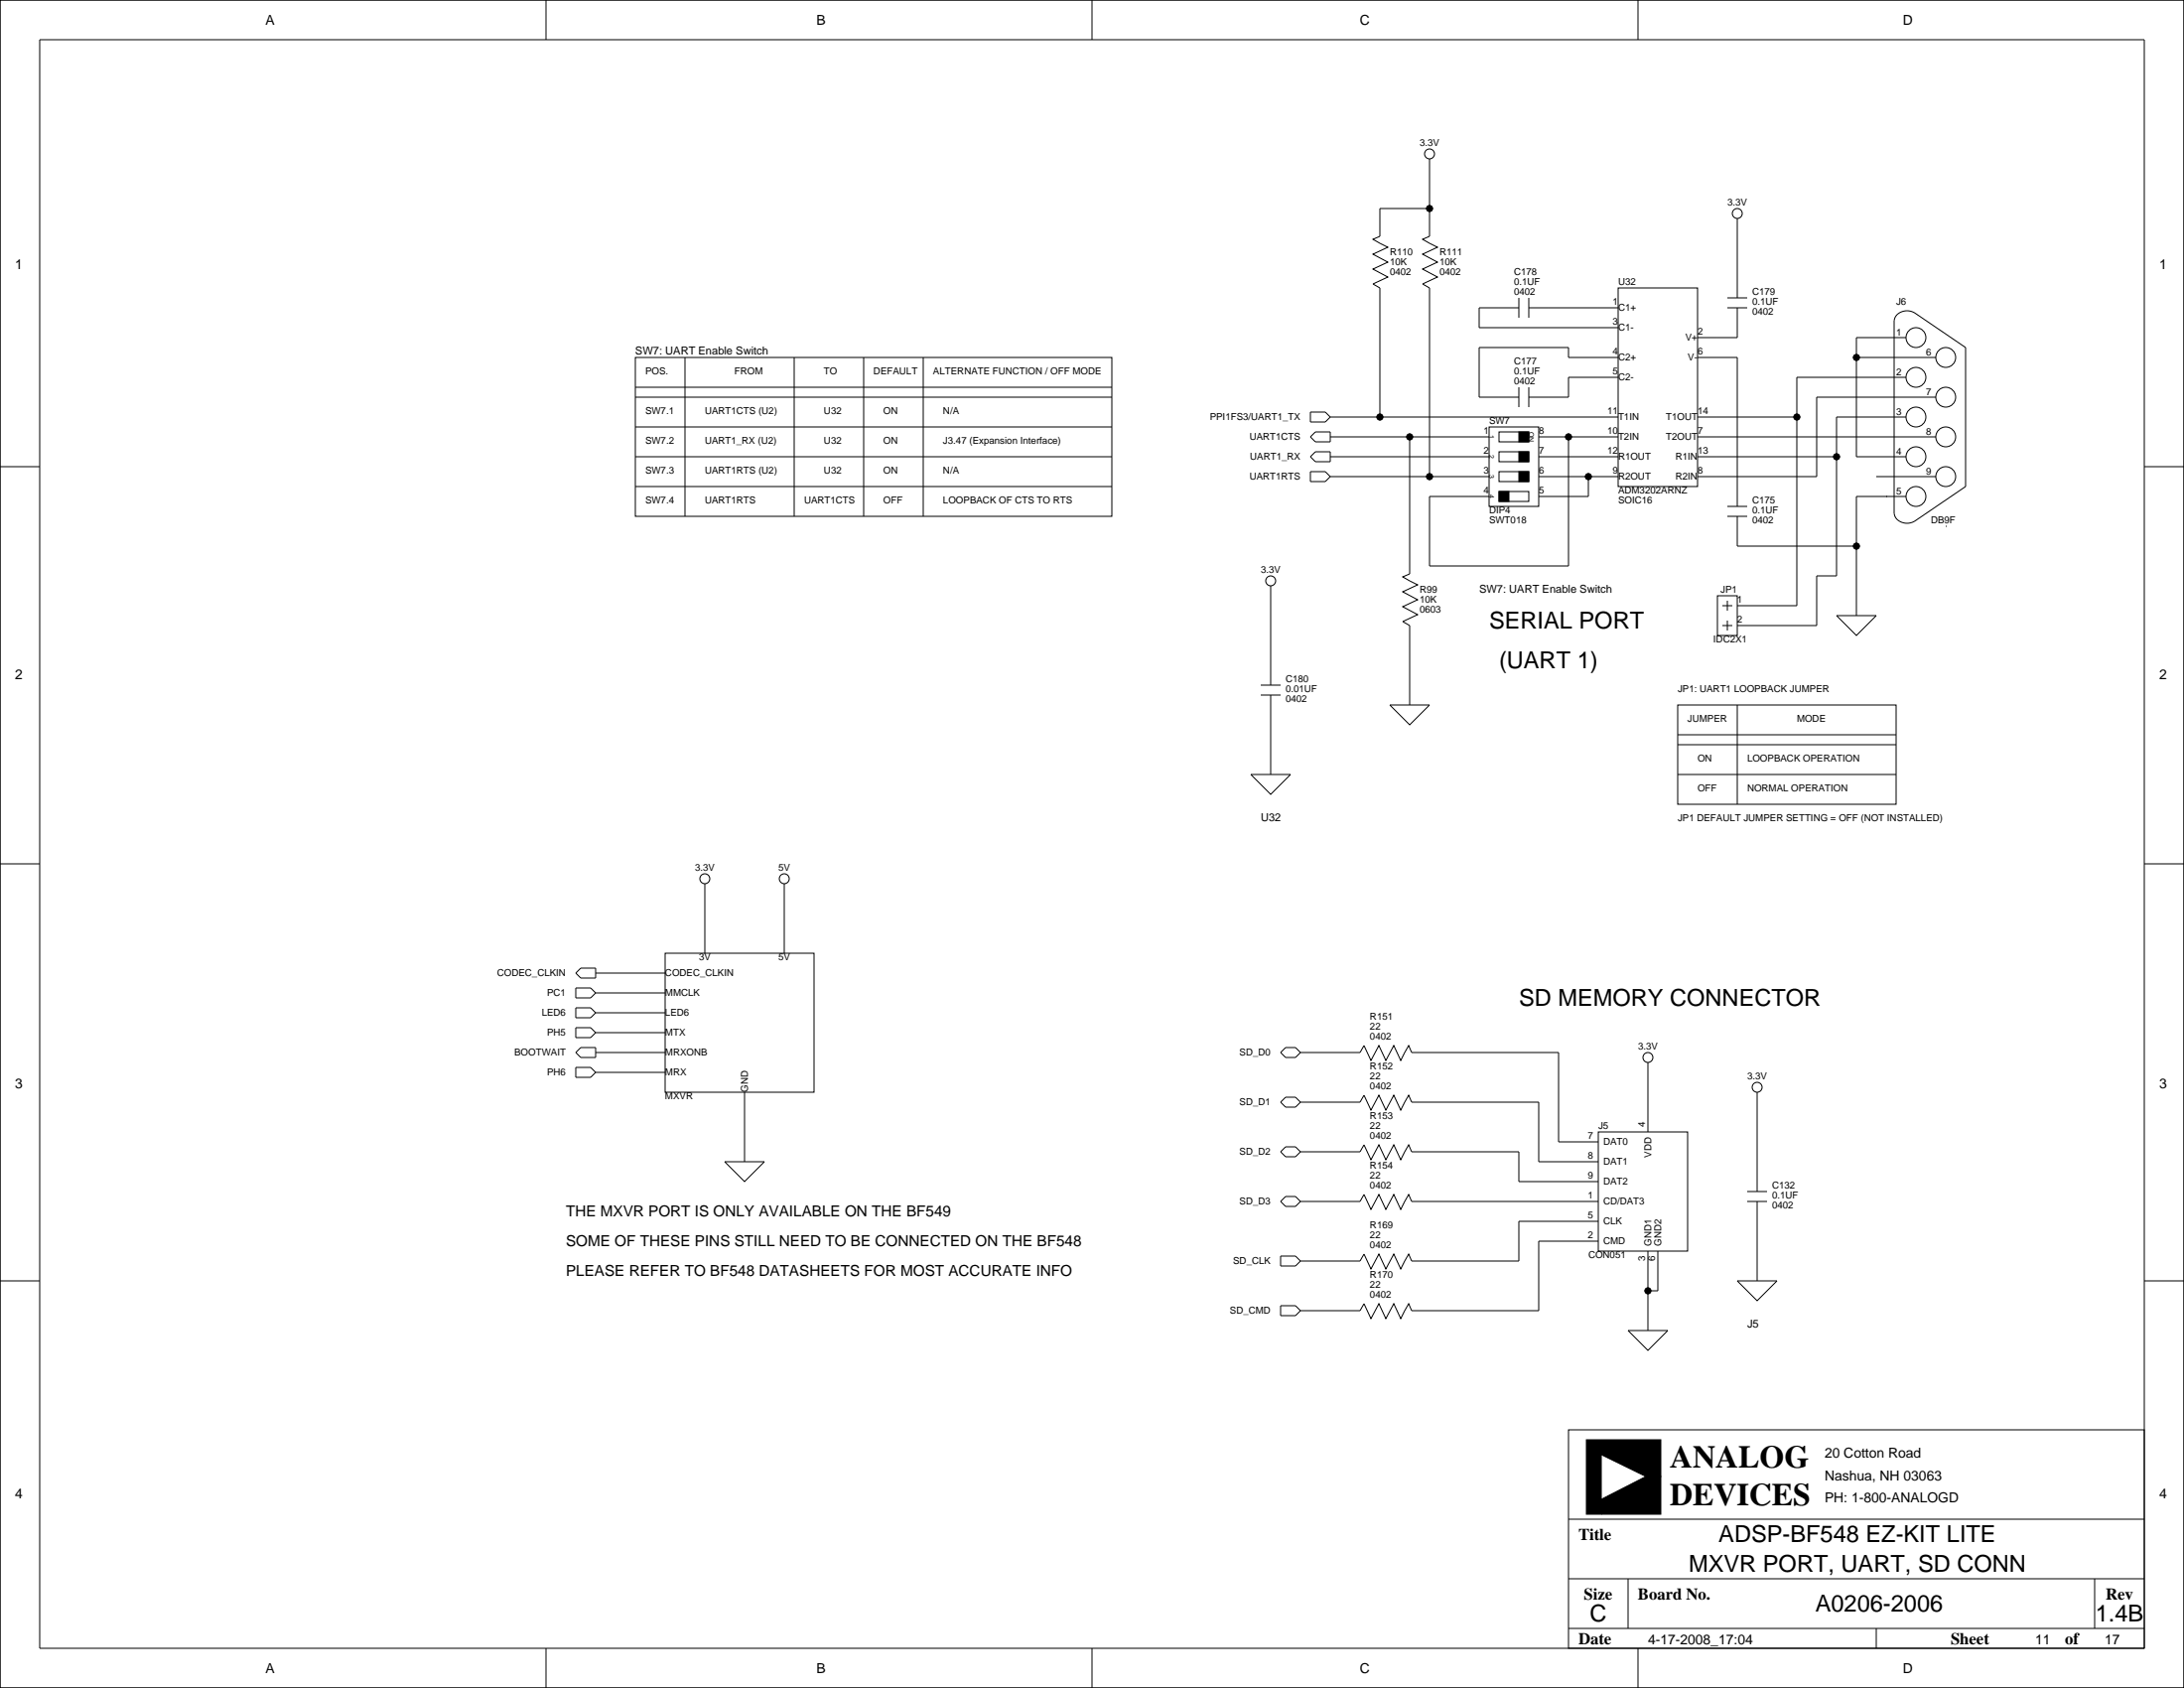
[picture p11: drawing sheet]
<svg xmlns="http://www.w3.org/2000/svg" width="559mm" height="432mm" viewBox="0 0 559 432" stroke-linecap="round" stroke-linejoin="round" font-family="sans-serif">
<g fill="none" stroke="#000" stroke-width=".25">
<path d="M0 0h558.8v431.8h-558.8zM10.2 10.2h538.4v411.4h-538.4zM139.7 0v10.2M279.4 0v10.2M419.1 0v10.2M365.8 53.3h-12.7v7.2l-1.8 .7 3.8 2-3.8 1.8 3.8 2.1-3.8 1.7 3.8 2.1-3.8 1.7 1.8 1.1v33M365.8 40.6v19.9l-1.8 .7 3.8 2-3.8 1.8 3.8 2.1-3.8 1.7 3.8 2.1-3.8 1.7 1.8 1.1v48.2M444.5 55.9v20.3M388.6 76.2v5.1M388.6 78.7h-10.1v5.1h35.5M391.2 78.7h22.8M391.2 76.2v5.1"/>
<path d="M414 73.7h20.3v50.8h-20.3zM442 78.7h5M442 76.2h5M444.5 78.7v7.7h-10.2M162.6 91.4h121.9v40.7h-121.9zM162.6 99.1h121.9M175.3 91.4v40.7M203.2 91.4v40.7M221 91.4v40.7M236.2 91.4v40.7M388.6 99.1v5M391.2 99.1v5"/>
<path d="M414 96.5h-12.7v5.1h-10.1M414 91.4h-12.7v-2.5h-22.8v12.7h10.1M434.3 91.4h10.2v38.1M475 91.4h20.3M485.3 80.5a3.8 3.8 0 0 1 4.9-.2l12.7 8.6v35.6l-12.7 8.6a3.4 3.4 0 0 1-5.6-1.8v-49.3l.3-.8zM487.7 86.4h-12.7v30.4h12.7M487.7 96.5h-28v58.4h-15.2M0 119.4h10.2M162.6 116.8h121.9M162.6 101.6h121.9M162.6 109.2h121.9M335.3 105.4h3.8l1.3 1.3-1.3 1.2h-3.8z"/>
<path d="M336.5 110.5h3.9v2.5h-3.9l-1.2-1.2zM336.5 115.6h3.9v2.5h-3.9l-1.2-1.3zM340.4 116.8h40.6M340.4 111.8h40.6M340.4 106.7h73.6M360.7 111.8v35l-1.8 .8 3.8 2-3.8 1.8 3.8 2-3.8 1.8 3.8 2-3.8 1.8 1.8 1v20.3M381 109.2h12.7v20.3h-12.7zM383.5 115.6h7.7v2.5h-7.7zM383.5 110.5h7.7v2.5h-7.7zM393.7 116.8h20.3M393.7 111.8h20.3M401.3 111.8v33h-35.5v-17.8h15.2"/>
<path d="M434.3 116.8h35.6M434.3 111.8h61M434.3 106.7h25.4M487.7 106.7h-17.8v40.6h-5.1v12.7h-20.3M495.3 101.6h-30.5v20.3h-30.5M548.6 119.4h10.2M162.6 124.5h121.9M335.3 120.6h3.8l1.3 1.3-1.3 1.3h-3.8zM340.4 121.9h40.6M383.5 125.7h7.7v2.6h-7.7zM383.5 120.6h7.7v2.6h-7.7zM393.7 121.9h20.3"/>
<path d="M406.4 121.9v5.1h-12.7M442 129.5h5M442 132.1h5M444.5 132.1v7.6h30.5M480.1 121.9h15.2M482.6 127h.1M487.7 127h-12.7v30.5M497.8 134.6h.1M325.1 149.9v25.4M439.4 152.4h5.1v10.2h-5.1zM440.7 154.9h2.5M442 153.7v2.5"/>
<path d="M442 158.8v2.5M469.9 157.5h10.2l-5.1 5.1zM322.6 175.3h5.1M322.6 177.8h5.1M325.1 177.8v20.3M440.7 160h2.5M320 198.1h10.2l-5.1 5.1zM355.6 180.3h10.2l-5.1 5.1zM429.3 180.3h55.8v25.4h-55.8zM429.3 198.1h55.8M429.3 188h55.8M429.3 190.5h55.8"/>
<path d="M444.5 180.3v25.4M0 221h10.2M180.3 226.1v17.7M200.7 226.1v17.7M548.6 221h10.2M147.3 252.7h3.8l1.3 1.3-1.3 1.3h-3.8zM147.3 257.8h3.8l1.3 1.3-1.3 1.2h-3.8zM147.3 248.9l1.3-1.3h3.8v2.6h-3.8zM152.4 259.1h17.8M152.4 254h17.8M152.4 248.9h17.8M170.2 243.8h38.1v35.6h-38.1z"/>
<path d="M147.3 262.9h3.8l1.3 1.3-1.3 1.2h-3.8zM147.3 273h3.8l1.3 1.3-1.3 1.3h-3.8zM148.6 268h3.8v2.5h-3.8l-1.3-1.3zM152.4 269.2h17.8M152.4 274.3h17.8M152.4 264.2h17.8M190.5 279.4v17.8M327.7 269.2l1.2-1.2h2.6l1.2 1.2-1.2 1.3h-2.6zM332.7 269.2h15.3l1-1.7 1.8 3.8 2-3.8 1.8 3.8 2-3.8 1.8 3.8 2-3.8 .8 1.7h37.6v22.9h10.1M421.6 271.8v17.8M449.6 279.4v25.4M185.4 297.2h10.2l-5.1 5.1z"/>
<path d="M327.7 294.6l1.2-1.2h2.6l1.2 1.2-1.2 1.3h-2.6zM327.7 281.9l1.2-1.2h2.6l1.2 1.2-1.2 1.3h-2.6zM332.7 281.9h15.3l1-1.7 1.8 3.8 2-3.8 1.8 3.8 2-3.8 1.8 3.8 2-3.8 .8 1.7h32.5v15.3h15.2M332.7 294.6h15.3l1-1.7 1.8 3.8 2-3.8 1.8 3.8 2-3.8 1.8 3.8 2-3.8 .8 1.7h27.4v7.7h20.3M408.9 289.6h22.9v30.4h-22.9zM327.7 307.3l1.2-1.2h2.6l1.2 1.2-1.2 1.3h-2.6zM332.7 307.3h15.3l1-1.7 1.8 3.8 2-3.8 1.8 3.8 2-3.8 1.8 3.8 2-3.8 .8 1.7h47.7M408.9 312.4h-20.3v10.2h-27.4l-.8-1.8-2 3.8-1.8-3.8-2 3.8-1.8-3.8-2 3.8-1.8-3.8-1 1.8h-15.3M408.9 317.5h-15.2v17.8h-32.5l-.8-1.8-2 3.8-1.8-3.8-2 3.8-1.8-3.8-2 3.8-1.8-3.8-1 1.8h-15.3M447 307.3h5.1M447 304.8h5.1M449.6 307.3v20.4"/>
<path d="M0 327.7h10.2M327.7 321.3h3.8l1.2 1.3-1.2 1.2h-3.8zM327.7 334h3.8l1.2 1.3-1.2 1.2h-3.8zM421.6 320v20.4M424.2 320v10.2h-2.6M444.5 327.7h10.2l-5.1 5zM548.6 327.7h10.2M416.6 340.4h10.1l-5.1 5zM401.3 365.8h147.3v55.8h-147.3zM401.3 388.6h147.3M401.3 403.9h147.3M401.3 416.6h147.3"/>
<path d="M416.6 403.9v12.7M480.1 416.6v5M535.9 403.9v12.7M139.7 421.6v10.2M279.4 421.6v10.2M419.1 421.6v10.2"/>
<circle cx="365.8" cy="39.4" r="1.27"/>
<circle cx="365.8" cy="53.3" r=".76"/>
<circle cx="444.5" cy="54.6" r="1.27"/>
<circle cx="475" cy="91.4" r=".76"/>
<circle cx="490.2" cy="86.4" r="2.54"/>
<circle cx="490.2" cy="96.5" r="2.54"/>
<circle cx="497.8" cy="91.4" r="2.54"/>
<circle cx="353.1" cy="106.7" r=".76"/>
<circle cx="360.7" cy="111.8" r=".76"/>
<circle cx="401.3" cy="111.8" r=".76"/>
<circle cx="459.7" cy="106.7" r=".76"/>
<circle cx="469.9" cy="116.8" r=".76"/>
<circle cx="490.2" cy="116.8" r="2.54"/>
<circle cx="490.2" cy="106.7" r="2.54"/>
<circle cx="497.8" cy="111.8" r="2.54"/>
<circle cx="497.8" cy="101.6" r="2.54"/>
<circle cx="365.8" cy="121.9" r=".76"/>
<circle cx="406.4" cy="121.9" r=".76"/>
<circle cx="475" cy="139.7" r=".76"/>
<circle cx="490.2" cy="127" r="2.54"/>
<circle cx="497.8" cy="121.9" r="2.54"/>
<circle cx="325.1" cy="148.6" r="1.27"/>
<circle cx="180.3" cy="224.8" r="1.27"/>
<circle cx="200.7" cy="224.8" r="1.27"/>
<circle cx="421.6" cy="270.5" r="1.27"/>
<circle cx="449.6" cy="278.1" r="1.27"/>
<circle cx="421.6" cy="330.2" r=".76"/>
</g>
<g fill="#000" stroke="#000" stroke-width=".25">
<path d="M388.6 110.5h2.6v2.5h-2.6z" fill-rule="evenodd"/>
<path d="M388.6 115.6h2.6v2.5h-2.6z" fill-rule="evenodd"/>
<path d="M383.5 125.7h2.6v2.6h-2.6z" fill-rule="evenodd"/>
<path d="M388.6 120.6h2.6v2.6h-2.6z" fill-rule="evenodd"/>
<path d="M409.7 368.3h15.2v9.4h-3.8l-11.4-5.6z" fill-rule="evenodd"/>
<path d="M405.9 368.3h3.8v19h-3.8z" fill-rule="evenodd"/>
<path d="M409.7 383.5l11.4-5.8h3.8v9.6h-15.2z" fill-rule="evenodd"/>
<circle cx="365.8" cy="53.3" r=".76"/>
<circle cx="475" cy="91.4" r=".76"/>
<circle cx="353.1" cy="106.7" r=".76"/>
<circle cx="360.7" cy="111.8" r=".76"/>
<circle cx="401.3" cy="111.8" r=".76"/>
<circle cx="459.7" cy="106.7" r=".76"/>
<circle cx="469.9" cy="116.8" r=".76"/>
<circle cx="365.8" cy="121.9" r=".76"/>
<circle cx="406.4" cy="121.9" r=".76"/>
<circle cx="475" cy="139.7" r=".76"/>
<circle cx="421.6" cy="330.2" r=".76"/>
</g>
<g font-size="8.1">
<text x="427.2" y="375.3">ANALOG</text>
<text x="427.2" y="385">DEVICES</text>
</g>
<g font-size="6">
<text x="381" y="160.8">SERIAL PORT</text>
<text x="383.5" y="170.9">(UART 1)</text>
<text x="388.6" y="257.3">SD MEMORY CONNECTOR</text>
<text x="439.7" y="394.6">ADSP-BF548 EZ-KIT LITE</text>
<text x="432.1" y="402.2">MXVR PORT, UART, SD CONN</text>
<text x="464.5" y="412.4">A0206-2006</text>
<text x="406.8" y="414.9">C</text>
<text x="536.1" y="414.9">1.4B</text>
</g>
<g font-size="4.2">
<text x="403.9" y="393.9">Title</text>
<text x="405.3" y="409.1">Size</text>
<text x="419.1" y="409.1">Board No.</text>
<text x="538.8" y="409.1">Rev</text>
<text x="403.9" y="420.5">Date</text>
<text x="499.1" y="420.5">Sheet</text>
<text x="528.3" y="420.5">of</text>
</g>
<g font-size="3.9">
<text x="144.8" y="311.3">THE MXVR PORT IS ONLY AVAILABLE ON THE BF549</text>
<text x="144.8" y="318.9">SOME OF THESE PINS STILL NEED TO BE CONNECTED ON THE BF548</text>
<text x="144.8" y="326.5">PLEASE REFER TO BF548 DATASHEETS FOR MOST ACCURATE INFO</text>
</g>
<g font-size="3.5">
<text x="67.9" y="6.3">A</text>
<text x="208.9" y="6.3">B</text>
<text x="348" y="6.3">C</text>
<text x="486.9" y="6.3">D</text>
<text x="3.8" y="68.8">1</text>
<text x="552.5" y="68.8">1</text>
<text x="3.8" y="173.7">2</text>
<text x="552.5" y="173.7">2</text>
<text x="3.8" y="278.3">3</text>
<text x="552.5" y="278.3">3</text>
<text x="466.9" y="372.8">20 Cotton Road</text>
<text x="3.8" y="383.3">4</text>
<text x="466.9" y="378.7">Nashua, NH 03063</text>
<text x="552.5" y="383.3">4</text>
<text x="466.9" y="384.3">PH: 1-800-ANALOGD</text>
<text x="421.6" y="420.6">4-17-2008_17:04</text>
<text x="520.7" y="420.6">11</text>
<text x="538.5" y="420.6">17</text>
<text x="67.9" y="428">A</text>
<text x="208.9" y="428">B</text>
<text x="348" y="428">C</text>
<text x="486.9" y="428">D</text>
</g>
<g font-size="2.8">
<text x="162.6" y="90.6">SW7: UART Enable Switch</text>
<text x="378.5" y="151.6">SW7: UART Enable Switch</text>
<text x="322.6" y="210">U32</text>
<text x="447" y="339.5">J5</text>
</g>
<g font-size="2.5">
<text x="363.2" y="37.4">3.3V</text>
<text x="442" y="52.6">3.3V</text>
<text x="355.6" y="65.3">R110</text>
<text x="368.3" y="65.3">R111</text>
<text x="355.6" y="67.8">10K</text>
<text x="355.6" y="70.4">0402</text>
<text x="368.3" y="70.4">0402</text>
<text x="368.3" y="67.8">10K</text>
<text x="387.3" y="70.4">C178</text>
<text x="387.3" y="75.5">0402</text>
<text x="387.3" y="72.9">0.1UF</text>
<text x="414" y="72.9">U32</text>
<text x="448.3" y="78">0.1UF</text>
<text x="448.3" y="75.5">C179</text>
<text x="412.6" y="78">1</text>
<text x="412.6" y="83.1">3</text>
<text x="414" y="79.6">C1+</text>
<text x="448.3" y="80.5">0402</text>
<text x="485.1" y="78">J6</text>
<text x="414" y="84.7">C1-</text>
<text x="431.3" y="87.2">V+</text>
<text x="434.3" y="85.6">2</text>
<text x="485.1" y="86">1</text>
<text x="165.1" y="95.8">POS.</text>
<text x="188" y="95.8">FROM</text>
<text x="210.8" y="95.8">TO</text>
<text x="223.5" y="95.8">DEFAULT</text>
<text x="238.8" y="95.8">ALTERNATE FUNCTION / OFF MODE</text>
<text x="387.3" y="93.2">C177</text>
<text x="387.3" y="95.8">0.1UF</text>
<text x="412.6" y="90.7">4</text>
<text x="412.6" y="95.8">5</text>
<text x="414" y="92.3">C2+</text>
<text x="431.9" y="92.3">V-</text>
<text x="434.3" y="90.7">6</text>
<text x="492.8" y="91.1">6</text>
<text x="387.3" y="98.3">0402</text>
<text x="414" y="97.4">C2-</text>
<text x="485.1" y="96.1">2</text>
<text x="492.8" y="101.2">7</text>
<text x="165.1" y="105.9">SW7.1</text>
<text x="180.3" y="105.9">UART1CTS (U2)</text>
<text x="210.8" y="105.9">U32</text>
<text x="226.1" y="105.9">ON</text>
<text x="241.3" y="105.9">N/A</text>
<text x="309.5" y="107.6">PPI1FS3/UART1_TX</text>
<text x="411.3" y="105.9">11</text>
<text x="414" y="107.6">T1IN</text>
<text x="426.2" y="107.6">T1OUT</text>
<text x="434.3" y="105.9">14</text>
<text x="485.1" y="106.3">3</text>
<text x="165.1" y="113.6">SW7.2</text>
<text x="180.3" y="113.6">UART1_RX (U2)</text>
<text x="210.8" y="113.6">U32</text>
<text x="226.1" y="113.6">ON</text>
<text x="241.3" y="113.6">J3.47 (Expansion Interface)</text>
<text x="319.7" y="112.6">UART1CTS</text>
<text x="379.6" y="111">1</text>
<text x="381" y="108.5">SW7</text>
<text x="393.7" y="111">8</text>
<text x="411.3" y="111">10</text>
<text x="414" y="112.6">T2IN</text>
<text x="426.2" y="112.6">T2OUT</text>
<text x="434.3" y="111">7</text>
<text x="492.8" y="111.4">8</text>
<text x="319.8" y="117.7">UART1_RX</text>
<text x="379.6" y="116.1">2</text>
<text x="393.7" y="116.1">7</text>
<text x="411.3" y="116.1">12</text>
<text x="414" y="117.7">R1OUT</text>
<text x="428.7" y="117.7">R1IN</text>
<text x="434.3" y="116.1">13</text>
<text x="485.1" y="116.5">4</text>
<text x="165.1" y="121.2">SW7.3</text>
<text x="180.3" y="121.2">UART1RTS (U2)</text>
<text x="210.8" y="121.2">U32</text>
<text x="226.1" y="121.2">ON</text>
<text x="241.3" y="121.2">N/A</text>
<text x="319.7" y="122.8">UART1RTS</text>
<text x="379.6" y="121.2">3</text>
<text x="393.7" y="121.2">6</text>
<text x="412.6" y="121.2">9</text>
<text x="414" y="122.8">R2OUT</text>
<text x="428.7" y="122.8">R2IN</text>
<text x="434.3" y="121.2">8</text>
<text x="492.8" y="121.5">9</text>
<text x="165.1" y="128.8">SW7.4</text>
<text x="180.3" y="128.8">UART1RTS</text>
<text x="205.7" y="128.8">UART1CTS</text>
<text x="226.1" y="128.8">OFF</text>
<text x="241.3" y="128.8">LOOPBACK OF CTS TO RTS</text>
<text x="379.6" y="126.3">4</text>
<text x="381" y="131.3">DIP4</text>
<text x="393.7" y="126.3">5</text>
<text x="414" y="128.8">SOIC16</text>
<text x="414" y="126.3">ADM3202ARNZ</text>
<text x="448.3" y="128.8">C175</text>
<text x="448.3" y="131.3">0.1UF</text>
<text x="485.1" y="126.6">5</text>
<text x="381" y="133.9">SWT018</text>
<text x="448.3" y="133.9">0402</text>
<text x="494" y="133.9">DB9F</text>
<text x="322.6" y="146.6">3.3V</text>
<text x="363.2" y="154.2">10K</text>
<text x="363.2" y="151.6">R99</text>
<text x="440.2" y="151.7">JP1</text>
<text x="444.5" y="154.2">1</text>
<text x="363.2" y="156.7">0603</text>
<text x="444.5" y="159.3">2</text>
<text x="438.4" y="164.4">IDC2X1</text>
<text x="328.9" y="179.6">0402</text>
<text x="328.9" y="177">0.01UF</text>
<text x="328.9" y="174.5">C180</text>
<text x="429.3" y="177.1">JP1: UART1 LOOPBACK JUMPER</text>
<text x="431.8" y="184.7">JUMPER</text>
<text x="459.7" y="184.7">MODE</text>
<text x="434.3" y="194.8">ON</text>
<text x="447" y="194.8">LOOPBACK OPERATION</text>
<text x="434.3" y="202.5">OFF</text>
<text x="447" y="202.5">NORMAL OPERATION</text>
<text x="429.3" y="210.1">JP1 DEFAULT JUMPER SETTING = OFF (NOT INSTALLED)</text>
<text x="177.8" y="222.8">3.3V</text>
<text x="199.1" y="222.8">5V</text>
<text x="178.8" y="245.6">3V</text>
<text x="199.1" y="245.6">5V</text>
<text x="127.2" y="249.8">CODEC_CLKIN</text>
<text x="170.2" y="249.8">CODEC_CLKIN</text>
<text x="140" y="254.9">PC1</text>
<text x="170.2" y="254.9">MMCLK</text>
<text x="138.6" y="260">LED6</text>
<text x="170.2" y="260">LED6</text>
<text x="350.5" y="260.9">R151</text>
<text x="350.5" y="263.4">22</text>
<text x="140" y="265">PH5</text>
<text x="170.2" y="265">MTX</text>
<text x="350.5" y="266">0402</text>
<text x="419.1" y="268.5">3.3V</text>
<text x="131.6" y="270.1">BOOTWAIT</text>
<text x="140" y="275.2">PH6</text>
<text x="170.2" y="275.2">MRX</text>
<text x="170.2" y="270.1">MRXONB</text>
<text x="317.2" y="270.1">SD_D0</text>
<text x="350.5" y="273.6">R152</text>
<text x="170.2" y="281.2">MXVR</text>
<text x="191.4" y="279.4" transform="rotate(-90 191.4 279.4)">GND</text>
<text x="350.5" y="276.1">22</text>
<text x="350.5" y="278.7">0402</text>
<text x="447" y="276.1">3.3V</text>
<text x="317.2" y="282.8">SD_D1</text>
<text x="350.5" y="286.3">R153</text>
<text x="350.5" y="291.4">0402</text>
<text x="350.5" y="288.8">22</text>
<text x="406.3" y="291.4">7</text>
<text x="408.9" y="288.9">J5</text>
<text x="410.2" y="293">DAT0</text>
<text x="420.9" y="288.3" transform="rotate(-90 420.9 288.3)">4</text>
<text x="317.2" y="295.5">SD_D2</text>
<text x="350.5" y="299">R154</text>
<text x="406.3" y="296.4">8</text>
<text x="410.2" y="298.1">DAT1</text>
<text x="422.5" y="296" transform="rotate(-90 422.5 296)">VDD</text>
<text x="350.5" y="301.5">22</text>
<text x="350.5" y="304.1">0402</text>
<text x="406.3" y="301.5">9</text>
<text x="410.2" y="303.1">DAT2</text>
<text x="453.4" y="304.1">C132</text>
<text x="317.2" y="308.2">SD_D3</text>
<text x="406.3" y="306.6">1</text>
<text x="406.3" y="311.7">5</text>
<text x="410.2" y="308.2">CD/DAT3</text>
<text x="453.4" y="306.6">0.1UF</text>
<text x="453.4" y="309.1">0402</text>
<text x="350.5" y="316.8">22</text>
<text x="350.5" y="314.2">R169</text>
<text x="406.3" y="316.8">2</text>
<text x="410.2" y="313.3">CLK</text>
<text x="315.5" y="323.5">SD_CLK</text>
<text x="350.5" y="319.3">0402</text>
<text x="406.4" y="321.8">CON051</text>
<text x="410.2" y="318.4">CMD</text>
<text x="420.9" y="322.7" transform="rotate(-90 420.9 322.7)">3</text>
<text x="422.5" y="318.8" transform="rotate(-90 422.5 318.8)">GND1</text>
<text x="423.4" y="322.7" transform="rotate(-90 423.4 322.7)">6</text>
<text x="425.1" y="318.8" transform="rotate(-90 425.1 318.8)">GND2</text>
<text x="350.5" y="326.9">R170</text>
<text x="350.5" y="329.5">22</text>
<text x="350.5" y="332">0402</text>
<text x="314.7" y="336.2">SD_CMD</text>
</g>
<g font-size="1.8">
<text x="381" y="111.3" transform="rotate(90 381 111.3)">1</text>
<text x="391.2" y="110.4" transform="rotate(90 391.2 110.4)">ON</text>
<text x="381" y="116.3" transform="rotate(90 381 116.3)">2</text>
<text x="381" y="121.4" transform="rotate(90 381 121.4)">3</text>
<text x="381" y="126.5" transform="rotate(90 381 126.5)">4</text>
</g>
</svg>
